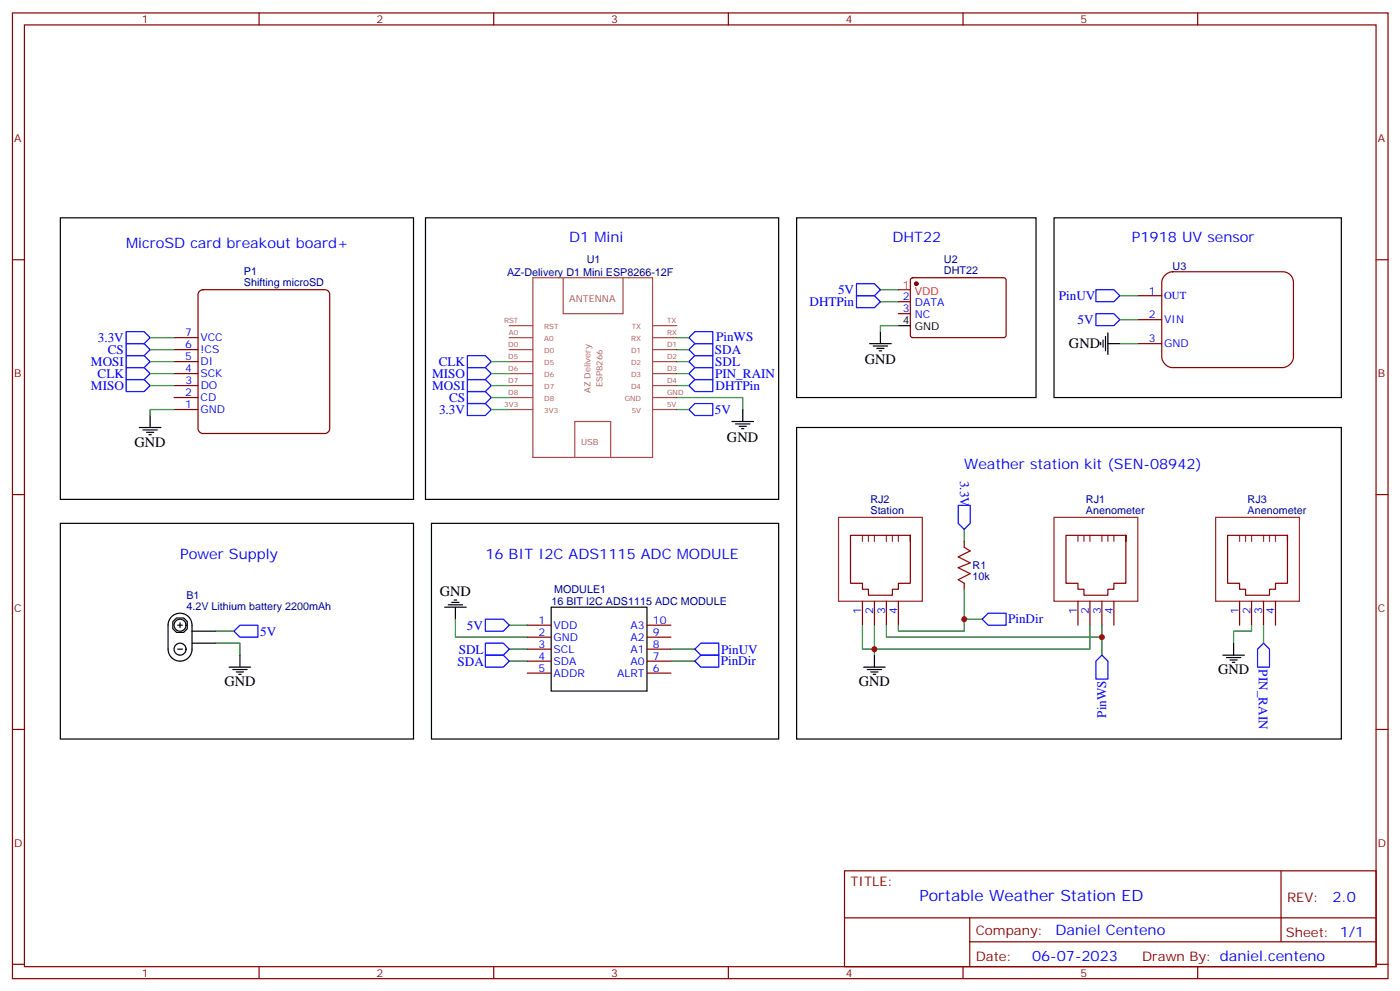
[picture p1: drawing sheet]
<svg xmlns="http://www.w3.org/2000/svg" width="413mm" height="292mm" viewBox="0 0 413 292" stroke-linecap="round" stroke-linejoin="round" font-family="sans-serif">
<g fill="none" stroke="#870000" stroke-width=".35">
<path d="M3.7 3.8h405.3v284.3h-405.3zM7.2 7.3h398.3v277.3h-398.3zM76.3 3.8v3.5M145.5 3.8v3.5M214.6 3.8v3.5M283.8 3.8v3.5M352.9 3.8v3.5M3.7 76.5h3.5M405.5 76.5h3.5M3.7 145.6h3.5M268.3 157.6h-17.7v14.1h3.5v1.8h1.8v1.8h7.1v-1.8h1.7v-1.8h3.6v-14.1v1.8M284.1 159.4v1.7"/>
<path d="M331.8 157.6h-17.7v14.1h3.5v1.8h1.8v1.8h7.1v-1.8h1.7v-1.8h3.6v-14.1v1.8M379.4 157.6h-17.7v14.1h3.6v1.8h1.7v1.8h7.1v-1.8h1.7v-1.8h3.6v-14.1v1.8M405.5 145.6h3.5M254.1 177v7.1M257.7 177v7.1M261.2 177v7.1M264.7 177v7.1M284.1 171.7v1.8M317.6 177v7.1M321.2 177v7.1M324.7 177v7.1M328.2 177v7.1"/>
<path d="M365.3 177v7.1M368.8 177v7.1M372.3 177v7.1M375.8 177v7.1M155.4 184.1h7M155.4 187.6h7M155.4 191.1h7M155.4 194.7h7M155.4 198.2h7M190.6 184.1h7.1M190.6 187.6h7.1M190.6 191.1h7.1"/>
<path d="M190.6 194.7h7.1M190.6 198.2h7.1M3.7 214.8h3.5M405.5 214.8h3.5M248.8 256.4h156.7v28.2h-156.7zM377.5 256.4v20.9M248.9 270.2h156.5M285.8 277.3h119.6M285.8 270.2v14.2M3.7 283.9h3.5M76.3 284.6v3.5M145.5 284.6v3.5"/>
<path d="M214.6 284.6v3.5M283.8 284.6v3.5M352.9 284.6v3.5M405.5 283.9h3.5"/>
</g>
<g fill="none" stroke="#a64a4a" stroke-width=".35">
<path d="M150.1 99.4h6.9M150.1 95.9h6.9M164.1 81.8h-7.1v52.9h35.3v-52.9h-28.1M165.9 81.8v10.6h17.7v-10.6M192.5 99.4h7M192.5 95.9h7M150.1 117.1h6.9M150.1 113.5h6.9M150.1 110h6.9M150.1 106.5h6.9M150.1 102.9h6.9M192.5 117.1h7"/>
<path d="M192.5 113.5h7M192.5 110h7M192.5 106.5h7M192.5 102.9h7M150.1 120.6h6.9M169.4 134.7v-10.6h10.5v10.6M192.5 120.6h7"/>
</g>
<g fill="none" stroke="#000" stroke-width=".35">
<path d="M125.4 64.1h104v82.9h-104zM234.7 64.1h70.6v53h-70.6zM259.4 97.6v3.6M256.3 101.2h6.3M257.3 101.9h4.2M258.4 102.6h2.1M259.1 103.3h.7M215.7 124.1h6.3M216.7 124.8h4.3M217.8 125.5h2.1M218.5 126.2h.7M218.9 120.6v3.5"/>
<path d="M234.7 125.9h160.6v91.7h-160.6zM127.1 154.1h102.3v63.5h-102.3zM131 178.8h6.4M132.1 178.1h4.2M133.1 177.4h2.2M133.8 176.7h.7M134.2 178.8v3.5M162.4 178.8h28.2v24.7h-28.2zM254.5 196.4h6.3M255.6 197.1h4.2M256.6 197.8h2.1M257.3 198.5h.7"/>
<path d="M257.7 192.9v3.5M360.3 192.9h6.4M361.4 193.6h4.2M362.4 194.3h2.2M363.1 195h.8M363.5 189.4v3.5"/>
</g>
<g fill="none" stroke="#00f" stroke-width=".35">
<path d="M203 99.4l1.8-1.8h5.2v3.6h-5.2zM252.4 87.1h5.3l1.7 1.7-1.7 1.8h-5.3zM252.4 83.5h5.3l1.7 1.8-1.7 1.8h-5.3zM203 102.9l1.8-1.7h5.2v3.5h-5.2zM203 106.5l1.8-1.8h5.2v3.5h-5.2zM204.8 108.2h5.2v3.6h-5.2l-1.8-1.8zM203 120.6l1.8-1.8h5.2v3.5h-5.2zM282.4 148.8h3.5v5.3l-1.8 1.8-1.7-1.8zM143 189.4h5.3l1.8 1.7-1.8 1.8h-5.3zM143 192.9h5.3l1.8 1.8-1.8 1.7h-5.3zM143 182.3h5.3l1.8 1.8-1.8 1.7h-5.3zM204.8 191.1l1.7-1.7h5.3v3.5h-5.3z"/>
<path d="M206.5 192.9h5.3v3.5h-5.3l-1.7-1.7zM289.4 182.3l1.8-1.7h5.3v3.5h-5.3zM324.7 192.9l1.8 1.8v5.3h-3.6v-5.3zM372.3 189.4l1.8 1.7v5.3h-3.5v-5.3z"/>
</g>
<g fill="none" stroke="#008700" stroke-width=".35">
<path d="M199.5 117.1h19.4v3.5M199.5 106.5h3.5M199.5 102.9h3.5M199.5 110h3.5M199.5 120.6h3.5M284.1 155.9v3.5M284.1 173.5v12.3h-19.4v-1.7M134.2 182.3v5.3h21.2M150.1 194.7h5.3M150.1 191.1h5.3M150.1 184.1h5.3M197.7 194.7h7.1"/>
<path d="M197.7 191.1h7.1M254.1 184.1v7h3.6v1.8M257.7 184.1v7h63.5v-7M261.2 184.1v3.5h63.5M284.1 182.3h5.3M324.7 184.1v8.8M368.8 184.1v1.7h-5.3v3.6M372.3 184.1v5.3"/>
</g>
<g fill="none" stroke="#8c2424" stroke-width=".35">
<path d="M247.1 152.3h24.7v24.7h-24.7zM254.1 157.6v1.8M255.9 157.6v1.8M257.7 157.6v1.8M261.2 157.6v1.8M263 157.6v1.8M264.7 157.6v1.8M310.6 152.3h24.7v24.7h-24.7zM317.6 157.6v1.8M319.4 157.6v1.8M321.2 157.6v1.8M324.7 157.6v1.8"/>
<path d="M326.5 157.6v1.8M328.2 157.6v1.8M358.2 152.3h24.7v24.7h-24.7zM365.3 157.6v1.8M367 157.6v1.8M368.8 157.6v1.8M372.3 157.6v1.8M374.1 157.6v1.8M375.8 157.6v1.8"/>
</g>
<path d="M284.1 161.1l1.8 1.1-3.5 1.8 3.5 1.7-3.5 1.4 3.5 1.8-3.5 1.8 1.7 1" fill="none" stroke="#a10000" stroke-width=".35"/>
<path d="M343.1 81.2a3.4 3.4 0 0 1 2.4-1.2h32.5a3.2 3.2 0 0 1 3.1 3.2v21.9a3.4 3.4 0 0 1-3.1 3.1h-32.5a3.4 3.4 0 0 1-3.2-3.1v-21.9l.1-.7z" fill="#fff" stroke="#870000" stroke-width=".35"/>
<path d="M264.7 88.8h3.6M264.7 92.4h3.6M268.5 82l.5-.2h27l.5 .7-.1 16.5-.6 .4-27.1-.1-.4-.6v-16.2zM335.3 87.1h7M335.3 94.1h7M335.3 101.2h7" fill="none" stroke="#870000" stroke-width=".35"/>
<path d="M322.9 85.3h5.3l1.8 1.8-1.8 1.7h-5.3zM322.9 92.4h5.3l1.8 1.7-1.8 1.8h-5.3zM137.7 118.8h5.3l1.8 1.8-1.8 1.7h-5.3zM203 113.5l1.8-1.7h5.2v3.5h-5.2z" fill="none" stroke="#00f" stroke-width=".35"/>
<path d="M199.5 99.4h3.5M259.4 88.8h5.3M259.4 85.3h5.3M264.7 95.9h-5.3v1.7M330 87.1h5.3M330 94.1h5.3M199.5 113.5h3.5M330 101.2h5.3M144.8 120.6h5.3" fill="none" stroke="#008700" stroke-width=".35"/>
<path d="M310.6 64.1h84.7v53h-84.7zM264.7 95.9h3.6M325.8 99.1v4.2M326.5 98v6.4M324.3 100.8v.7M325 100.1v2.1M326.5 101.2h3.5" fill="none" stroke="#000" stroke-width=".35"/>
<circle cx="270" cy="83.5" r=".53" fill="#870000" stroke="#870000" stroke-width=".35"/>
<path d="M264.7 85.3h3.6" fill="none" stroke="#f00" stroke-width=".35"/>
<path d="M58.7 85.9l1.1-.6h35.9a1.41 1.41 0 0 1 1.5 1.4v39.5a1.51 1.51 0 0 1-1.5 1.4h-35.9a1.51 1.51 0 0 1-1.5-1.4v-39.5z" fill="#fff" stroke="#800000" stroke-width=".35"/>
<path d="M51.3 99.4h7M51.3 117.1h7M51.3 113.5h7M51.3 110h7M51.3 106.5h7M51.3 102.9h7M51.3 120.6h7" fill="none" stroke="#870000" stroke-width=".35"/>
<path d="M37.2 97.6h5.3l1.7 1.8-1.7 1.8h-5.3zM37.2 101.2h5.3l1.7 1.7-1.7 1.8h-5.3zM37.2 104.7h5.3l1.7 1.8-1.7 1.7h-5.3zM37.2 108.2h5.3l1.7 1.8-1.7 1.8h-5.3zM37.2 111.8h5.3l1.7 1.7-1.7 1.8h-5.3zM137.7 104.7h5.3l1.8 1.8-1.8 1.7h-5.3zM137.7 108.2h5.3l1.8 1.8-1.8 1.8h-5.3zM137.7 111.8h5.3l1.8 1.7-1.8 1.8h-5.3zM137.7 115.3h5.3l1.8 1.8-1.8 1.7h-5.3zM68.9 185.8l1.8-1.7h5.3v3.5h-5.3z" fill="none" stroke="#00f" stroke-width=".35"/>
<path d="M44.2 99.4h7.1M44.2 102.9h7.1M44.2 106.5h7.1M44.2 110h7.1M44.2 113.5h7.1M144.8 106.5h5.3M144.8 110h5.3M144.8 113.5h5.3M144.8 117.1h5.3M51.3 120.6h-7.1v1.7M63.6 189.4h7.1v3.5M63.6 185.8h5.3" fill="none" stroke="#008700" stroke-width=".35"/>
<g fill="none" stroke="#000" stroke-width=".35">
<path d="M17.8 64.1h104v82.9h-104zM41.1 125.9h6.3M42.1 126.6h4.3M43.2 127.3h2.1M43.9 128h.7M44.2 122.3v3.6M17.8 154.1h104v63.5h-104zM50.6 181.6a3.5 3.5 0 0 1 3.8-.8 3.5 3.5 0 0 1 2.2 3.3v7a3.5 3.5 0 0 1-3.5 3.6 3.5 3.5 0 0 1-3.6-3.6v-7a3.5 3.5 0 0 1 1.1-2.5zM50.9 183l1.1-1h2.1l1.1 1v2.1l-1.1 1.1h-2.1l-1.1-1.1zM52.4 191.1h1.4M52.4 184.1h1.4M53.1 183.4v1.4"/>
<path d="M56.6 185.8h7M56.6 189.4h7M67.5 196.4h6.4M68.6 197.1h4.2M69.6 197.8h2.2M70.3 198.5h.7M70.7 192.9v3.5"/>
<circle cx="53.1" cy="184.1" r="1.76"/>
<circle cx="53.1" cy="191.1" r="1.76"/>
</g>
<g fill="#c00">
<circle cx="257.7" cy="191.1" r=".88"/>
<circle cx="284.1" cy="182.3" r=".88"/>
<circle cx="324.7" cy="187.6" r=".88"/>
</g>
<text font-size="4.6" fill="#00f" x="270.9" y="265.4">Portable Weather Station ED</text>
<g font-size="4.2" fill="#00f">
<text x="167.7" y="71.2">D1 Mini</text>
<text x="263" y="71.2">DHT22</text>
<text x="333.5" y="71.2">P1918 UV sensor</text>
<text x="37.2" y="73">MicroSD card breakout board+</text>
<text x="284.1" y="138.2">Weather station kit (SEN-08942)</text>
<text x="53.1" y="164.7">Power Supply</text>
<text x="143" y="164.7">16 BIT I2C ADS1115 ADC MODULE</text>
<text x="392.6" y="265.7">2.0</text>
<text x="311" y="275.2">Daniel Centeno</text>
<text x="304.1" y="283">06-07-2023</text>
</g>
<g font-size="4.2">
<text x="254.8" y="107.2">GND</text>
<text x="315" y="102.6">GND</text>
<text x="39.7" y="131.5">GND</text>
<text x="214.2" y="130.3">GND</text>
<text x="129.6" y="175.6">GND</text>
<text x="66.1" y="202.1">GND</text>
<text x="253.1" y="202.1">GND</text>
<text x="358.9" y="198.5">GND</text>
</g>
<g font-size="3.9" fill="#00f">
<text x="246.9" y="86.6">5V</text>
<text x="312" y="88.2">PinUV</text>
<text x="238.6" y="90.1">DHTPin</text>
<text x="317.5" y="95.4">5V</text>
<text x="28.8" y="100.6">3.3V</text>
<text x="211" y="100.5">PinWS</text>
<text x="26.8" y="107.7">MOSI</text>
<text x="31.8" y="104.2">CS</text>
<text x="129.3" y="107.7">CLK</text>
<text x="210.6" y="104.1">SDA</text>
<text x="210.7" y="107.7">SDL</text>
<text x="28.8" y="111.3">CLK</text>
<text x="127.4" y="111.2">MISO</text>
<text x="210.7" y="111.4">PIN_RAIN</text>
<text x="26.8" y="114.8">MISO</text>
<text x="127.4" y="114.7">MOSI</text>
<text x="132.3" y="118.3">CS</text>
<text x="210.9" y="114.8">DHTPin</text>
<text x="129.4" y="121.8">3.3V</text>
<text x="210.6" y="121.8">5V</text>
<text x="282.9" y="141.5" transform="rotate(90 282.9 141.5)">3.3V</text>
<text x="137.6" y="185.3">5V</text>
<text x="297" y="183.6">PinDir</text>
<text x="76.6" y="187.2">5V</text>
<text x="134.8" y="196">SDA</text>
<text x="135.2" y="192.4">SDL</text>
<text x="212.4" y="195.9">PinDir</text>
<text x="212.5" y="192.5">PinUV</text>
<text x="371" y="197.1" transform="rotate(90 371 197.1)">PIN_RAIN</text>
<text x="326" y="211.3" transform="rotate(-90 326 211.3)">PinWS</text>
</g>
<g font-size="3.9" fill="#800">
<text x="250.6" y="261">TITLE:</text>
<text x="379.2" y="265.7">REV:</text>
<text x="287.5" y="275.2">Company:</text>
<text x="378.9" y="275.8">Sheet: 1/1</text>
<text x="287.5" y="282.9">Date:</text>
<text x="336.6" y="282.9">Drawn By: daniel.centeno</text>
</g>
<g font-size="3.2" fill="#800">
<text x="41.8" y="6.8">1</text>
<text x="110.9" y="6.8">2</text>
<text x="180.1" y="6.8">3</text>
<text x="249.2" y="6.8">4</text>
<text x="318.3" y="6.8">5</text>
<text x="4.2" y="41.9">A</text>
<text x="406" y="41.9">A</text>
<text x="4.2" y="111.1">B</text>
<text x="406" y="111.1">B</text>
<text x="4.2" y="180.2">C</text>
<text x="406" y="180.2">C</text>
<text x="4.2" y="249.3">D</text>
<text x="406" y="249.3">D</text>
<text x="41.8" y="287.6">1</text>
<text x="110.9" y="287.6">2</text>
<text x="180.1" y="287.6">3</text>
<text x="249.2" y="287.6">4</text>
<text x="318.3" y="287.6">5</text>
</g>
<g font-size="3.2" fill="#000080">
<text x="172.9" y="77.5">U1</text>
<text x="278.1" y="77.4">U2</text>
<text x="71.9" y="81.1">P1</text>
<text x="149.4" y="81.2">AZ-Delivery D1 Mini ESP8266-12F</text>
<text x="278.1" y="80.5">DHT22</text>
<text x="345.5" y="79.4">U3</text>
<text x="71.9" y="84.2">Shifting microSD</text>
<text x="256.5" y="148.1">RJ2</text>
<text x="320" y="148.2">RJ1</text>
<text x="367.6" y="148.2">RJ3</text>
<text x="256.5" y="151.3">Station</text>
<text x="320" y="151.3">Anenometer</text>
<text x="367.6" y="151.3">Anenometer</text>
<text x="286.6" y="167.6">R1</text>
<text x="286.6" y="170.8">10k</text>
<text x="54.9" y="179.5">4.2V Lithium battery 2200mAh</text>
<text x="54.9" y="176.3">B1</text>
<text x="162.5" y="178.2">16 BIT I2C ADS1115 ADC MODULE</text>
<text x="163.3" y="174.6">MODULE1</text>
</g>
<g font-size="3.2" fill="#f00">
<text x="266.1" y="84.9">1</text>
<text x="269.6" y="86.7">VDD</text>
</g>
<g font-size="3.2" fill="#00f">
<text x="266.1" y="88.5">2</text>
<text x="338.6" y="86.7">1</text>
<text x="343" y="88.1">OUT</text>
<text x="266.1" y="92">3</text>
<text x="269.6" y="90.2">DATA</text>
<text x="269.6" y="93.8">NC</text>
<text x="338.6" y="93.8">2</text>
<text x="343" y="95.2">VIN</text>
<text x="54.6" y="99.1">7</text>
<text x="59.1" y="100.5">VCC</text>
<text x="338.6" y="100.8">3</text>
<text x="54.6" y="106.1">5</text>
<text x="54.6" y="102.6">6</text>
<text x="59.1" y="107.5">DI</text>
<text x="59.1" y="104">!CS</text>
<text x="343" y="102.2">GND</text>
<text x="54.6" y="109.6">4</text>
<text x="54.6" y="113.2">3</text>
<text x="59.1" y="111">SCK</text>
<text x="54.6" y="116.7">2</text>
<text x="59.1" y="118.1">CD</text>
<text x="59.1" y="114.6">DO</text>
<text x="54.6" y="120.2">1</text>
<text x="59.1" y="121.6">GND</text>
<text x="158.6" y="183.7">1</text>
<text x="163.1" y="185.1">VDD</text>
<text x="185.8" y="185.1">A3</text>
<text x="192.4" y="183.7">10</text>
<text x="253.8" y="180.8" transform="rotate(-90 253.8 180.8)">1</text>
<text x="257.3" y="180.8" transform="rotate(-90 257.3 180.8)">2</text>
<text x="260.8" y="180.8" transform="rotate(-90 260.8 180.8)">3</text>
<text x="264.4" y="180.8" transform="rotate(-90 264.4 180.8)">4</text>
<text x="317.3" y="180.8" transform="rotate(-90 317.3 180.8)">1</text>
<text x="320.8" y="180.8" transform="rotate(-90 320.8 180.8)">2</text>
<text x="324.3" y="180.8" transform="rotate(-90 324.3 180.8)">3</text>
<text x="327.9" y="180.8" transform="rotate(-90 327.9 180.8)">4</text>
<text x="364.9" y="180.8" transform="rotate(-90 364.9 180.8)">1</text>
<text x="368.4" y="180.8" transform="rotate(-90 368.4 180.8)">2</text>
<text x="372" y="180.8" transform="rotate(-90 372 180.8)">3</text>
<text x="375.5" y="180.8" transform="rotate(-90 375.5 180.8)">4</text>
<text x="158.6" y="187.3">2</text>
<text x="158.6" y="190.8">3</text>
<text x="163.1" y="188.7">GND</text>
<text x="185.8" y="188.7">A2</text>
<text x="192.4" y="190.8">8</text>
<text x="192.4" y="187.3">9</text>
<text x="158.6" y="194.3">4</text>
<text x="158.6" y="197.8">5</text>
<text x="163.1" y="192.2">SCL</text>
<text x="163.1" y="195.7">SDA</text>
<text x="185.8" y="195.7">A0</text>
<text x="185.8" y="192.2">A1</text>
<text x="192.4" y="197.8">6</text>
<text x="192.4" y="194.3">7</text>
<text x="163.1" y="199.2">ADDR</text>
<text x="181.8" y="199.2">ALRT</text>
</g>
<g font-size="3.2">
<text x="266.1" y="95.5">4</text>
<text x="269.6" y="97.3">GND</text>
</g>
<text font-size="2.8" fill="#a54b4b" x="167.7" y="88.8">ANTENNA</text>
<g font-size="2.5" fill="#a54b4b">
<text x="174" y="115.8" transform="rotate(-90 174 115.8)">AZ Delivery</text>
<text x="177.5" y="114" transform="rotate(-90 177.5 114)">ESP8266</text>
<text x="171.2" y="131.2">USB</text>
</g>
<g font-size="2.1" fill="#a54b4b">
<text x="148.5" y="95.2">RST</text>
<text x="196.6" y="95.2">TX</text>
<text x="149.9" y="98.7">A0</text>
<text x="160.4" y="100.5">A0</text>
<text x="160.4" y="96.9">RST</text>
<text x="186" y="100.5">RX</text>
<text x="186.2" y="96.9">TX</text>
<text x="196.6" y="98.7">RX</text>
<text x="149.8" y="105.8">D5</text>
<text x="149.8" y="102.2">D0</text>
<text x="160.4" y="107.5">D5</text>
<text x="160.4" y="104">D0</text>
<text x="186" y="107.5">D2</text>
<text x="186" y="104">D1</text>
<text x="196.6" y="105.8">D2</text>
<text x="196.6" y="102.2">D1</text>
<text x="149.8" y="112.8">D7</text>
<text x="149.8" y="109.3">D6</text>
<text x="160.4" y="111">D6</text>
<text x="186" y="111">D3</text>
<text x="196.6" y="112.8">D4</text>
<text x="196.6" y="109.3">D3</text>
<text x="148.6" y="119.9">3V3</text>
<text x="149.8" y="116.4">D8</text>
<text x="160.4" y="118.1">D8</text>
<text x="160.4" y="114.6">D7</text>
<text x="184.1" y="118.1">GND</text>
<text x="186" y="114.6">D4</text>
<text x="196.6" y="119.9">5V</text>
<text x="196.6" y="116.4">GND</text>
<text x="160.4" y="121.6">3V3</text>
<text x="186.1" y="121.6">5V</text>
</g>
</svg>
